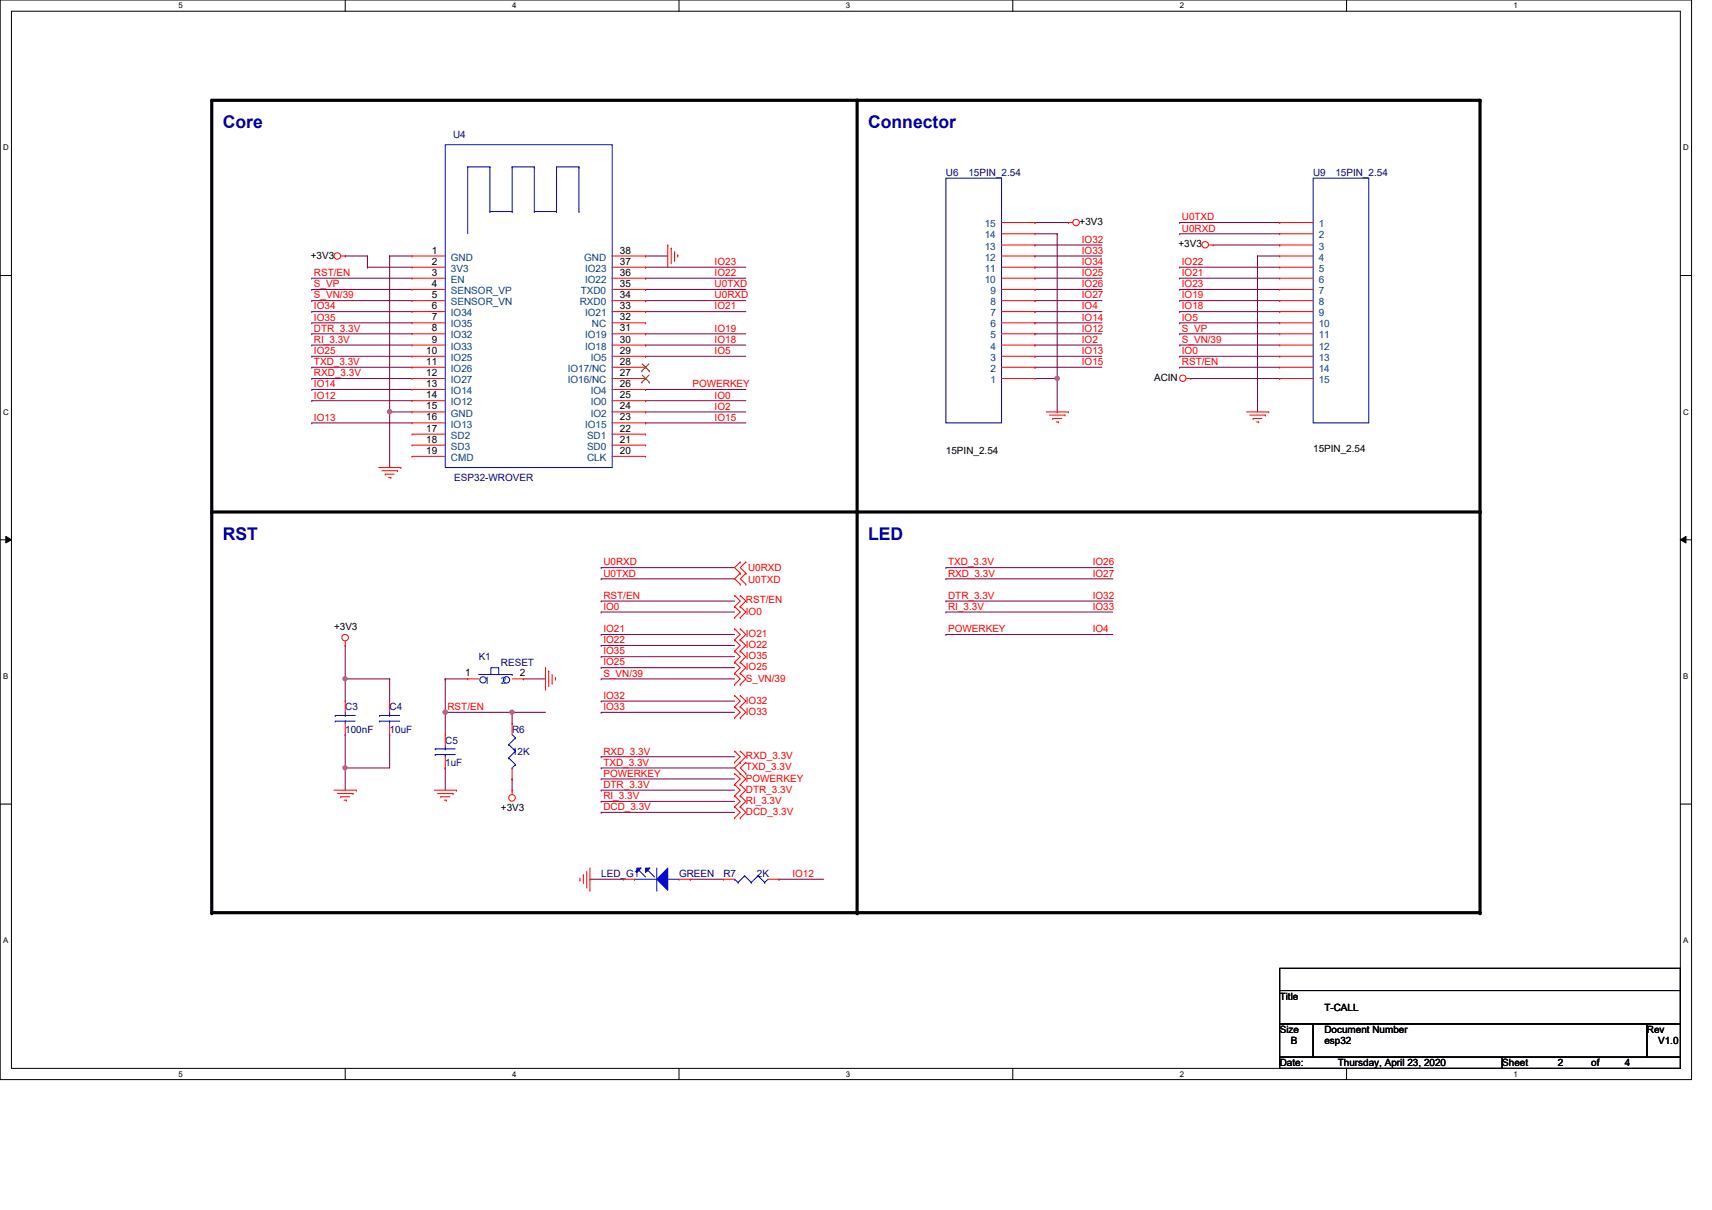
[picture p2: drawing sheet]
<svg xmlns="http://www.w3.org/2000/svg" width="297mm" height="210mm" viewBox="0 0 297 210" stroke-linecap="round" stroke-linejoin="round" font-family="sans-serif">
<path d="M0 0h293.5v187.3h-293.5zM2 1.9h289.5v183.4h-289.5z" fill="none" stroke="#000" stroke-width=".17"/>
<g fill="#fff">
<path d="M30.9 .2h.8v1.5h-.8z"/>
<path d="M30.9 185.5h.8v1.6h-.8z"/>
</g>
<path d="M59.9 0v1.9M59.9 185.3v2" fill="none" stroke="#000" stroke-width=".17"/>
<g fill="#fff">
<path d="M88.9 .2h.7v1.5h-.7z"/>
<path d="M88.9 185.5h.7v1.6h-.7z"/>
</g>
<path d="M117.8 0v1.9M117.8 185.3v2" fill="none" stroke="#000" stroke-width=".17"/>
<g fill="#fff">
<path d="M146.8 .2h.7v1.5h-.7z"/>
<path d="M146.8 185.5h.7v1.6h-.7z"/>
</g>
<path d="M175.7 0v1.9M175.7 185.3v2" fill="none" stroke="#000" stroke-width=".17"/>
<g fill="#fff">
<path d="M204.7 .2h.7v1.5h-.7z"/>
<path d="M204.7 185.5h.7v1.6h-.7z"/>
</g>
<path d="M233.6 0v1.9M233.6 185.3v2" fill="none" stroke="#000" stroke-width=".17"/>
<g fill="#fff">
<path d="M262.6 .2h.8v1.5h-.8z"/>
<path d="M262.6 185.5h.8v1.6h-.8z"/>
<path d="M.5 24.8h1v1.6h-1z"/>
<path d="M292.1 24.8h.9v1.6h-.9z"/>
<path d="M.5 70.7h1v1.5h-1z"/>
<path d="M292.1 70.7h.9v1.5h-.9z"/>
</g>
<path d="M0 47.8h2M291.5 47.8h2" fill="none" stroke="#000" stroke-width=".17"/>
<g fill="#fff">
<path d="M.5 116.5h.9v1.6h-.9z"/>
<path d="M292.1 116.5h.8v1.6h-.8z"/>
</g>
<path d="M0 93.6h2M1 93l1 .6-1 .6zM291.5 93.6l1-.6v1.2zM291.5 93.6h2" fill="none" stroke="#000" stroke-width=".17"/>
<path d="M1 93l1 .6-1 .6zM291.5 93.6l1-.6v1.2z" fill="#000"/>
<g fill="#fff">
<path d="M.5 162.4h.9v1.5h-.9z"/>
<path d="M292.1 162.4h.8v1.5h-.8z"/>
</g>
<path d="M0 139.5h2M291.5 139.5h2" fill="none" stroke="#000" stroke-width=".17"/>
<path d="M36.7 17.4h220.1v140.9h-220.1zM148.7 17.4v140.9M36.7 88.8h220.1" fill="none" stroke="#000" stroke-width=".55"/>
<g fill="#000">
<circle cx="148.7" cy="17.4" r=".28"/>
<circle cx="256.8" cy="17.4" r=".28"/>
<circle cx="36.7" cy="88.8" r=".28"/>
<circle cx="148.7" cy="88.8" r=".28"/>
<circle cx="256.8" cy="88.8" r=".28"/>
<circle cx="36.7" cy="158.3" r=".28"/>
<circle cx="148.7" cy="158.3" r=".28"/>
<circle cx="256.8" cy="158.3" r=".28"/>
</g>
<g fill="none" stroke="#7f003f" stroke-width=".17">
<path d="M54.1 48.3h.1M54.1 50.2h.1M54.1 52.2h.1M54.1 59.9h.1M54.1 54.1h.1M54.1 56h.1M54.1 57.9h.1M54.1 54.1h17.4M54.1 48.3h17.4M54.1 50.2h17.4M54.1 52.2h17.4M54.1 57.9h17.4"/>
<path d="M54.1 59.9h17.4M54.1 56h17.4M63.8 46.4h.1M63.8 46.4h7.7M67.6 44.4h.1M67.6 44.4h3.9M112 44.4h.1M112 54.1h.1M112 50.2h.1M112 52.2h.1M112 46.4h.1M112 48.3h.1"/>
<path d="M112 57.9h.1M112 59.9h.1M112 44.4h3.9M112 54.1h17.4M112 48.3h17.4M112 46.4h17.4M112 50.2h17.4M112 52.2h17.4M112 57.9h17.4M112 59.9h17.4M54.1 65.7h.1M54.1 63.7h.1"/>
<path d="M54.1 61.8h.1M54.1 73.4h.1M54.1 69.5h.1M54.1 67.6h.1M54.1 69.5h17.4M54.1 65.7h17.4M54.1 63.7h17.4M54.1 61.8h17.4M54.1 67.6h17.4M54.1 73.4h17.4M67.6 71.5h.1M67.6 71.5h3.9"/>
<path d="M112 69.5h.1M112 61.8h.1M112 71.5h.1M112 67.6h.1M112 73.4h.1M112 69.5h17.4M112 71.5h17.4M112 61.8h17.4M112 67.6h17.4M112 73.4h17.4M59.9 117.8h.1M59.9 117.8v3.8"/>
<path d="M59.9 127.4h.1M59.9 133.2h.1M59.9 127.4v5.8M67.6 127.4h.1M67.6 127.4v5.8h-7.7"/>
</g>
<circle cx="59.9" cy="117.7" r=".37" fill="#f0f"/>
<circle cx="59.9" cy="117.7" r=".37" fill="none" stroke="#f0f" stroke-width=".17"/>
<path d="M59.9 117.8h.1M59.9 112h.1M59.9 117.8h7.7M59.9 112v5.8M67.6 117.8h.1M67.6 117.8v3.8M59.9 133.2h.1M59.9 133.2v3.9" fill="none" stroke="#7f003f" stroke-width=".17"/>
<circle cx="59.9" cy="133.2" r=".37" fill="#f0f"/>
<circle cx="59.9" cy="133.2" r=".37" fill="none" stroke="#f0f" stroke-width=".17"/>
<path d="M88.9 123.6h.1M88.9 123.6v1.9" fill="none" stroke="#7f003f" stroke-width=".17"/>
<circle cx="88.8" cy="123.5" r=".37" fill="#f0f"/>
<circle cx="88.8" cy="123.5" r=".37" fill="none" stroke="#f0f" stroke-width=".17"/>
<path d="M77.3 117.8h.1M77.3 117.8v9.6M77.3 117.8h3.8M90.8 117.8h.1M90.8 117.8h3.9M77.3 123.6h.1M77.3 133.2h.1M77.3 133.2v3.9M77.3 123.6h17.4M88.9 123.6h.1" fill="none" stroke="#7f003f" stroke-width=".17"/>
<circle cx="77.3" cy="123.5" r=".37" fill="#f0f"/>
<circle cx="77.3" cy="123.5" r=".37" fill="none" stroke="#f0f" stroke-width=".17"/>
<g fill="none" stroke="#7f003f" stroke-width=".17">
<path d="M179.6 38.6h.1M179.6 38.6h5.8M67.6 44.4h.1M67.6 44.4v36.7M179.6 46.4h.1M179.6 46.4h11.6M67.6 71.5h.1M104.3 98.5h.1M104.3 98.5h23.2M104.3 112h.1M104.3 110.1h.1M104.3 113.9h.1"/>
<path d="M104.3 115.8h.1M104.3 117.8h.1M104.3 100.4h.1M104.3 106.2h.1M104.3 104.3h.1M104.3 112h23.2M104.3 110.1h23.2M104.3 113.9h23.2M104.3 115.8h23.2M104.3 117.8h23.2M104.3 100.4h23.2M104.3 106.2h23.2"/>
<path d="M104.3 104.3h23.2M88.9 135.1h.1M88.9 135.1v2M104.3 121.6h.1M104.3 123.6h.1M104.3 139h.1M104.3 137.1h.1M104.3 131.3h.1M104.3 133.2h.1M104.3 121.6h23.2M104.3 123.6h23.2M104.3 139h23.2"/>
<path d="M104.3 137.1h23.2M104.3 131.3h23.2M104.3 133.2h23.2M102.4 152.5h.1M102.4 152.5h5.8M119.8 152.5h.1M119.8 152.5h5.7M135.2 152.5h.1M135.2 152.5h7.7"/>
</g>
<circle cx="67.6" cy="71.4" r=".38" fill="#f0f"/>
<circle cx="67.6" cy="71.4" r=".38" fill="none" stroke="#f0f" stroke-width=".17"/>
<g fill="none" stroke="#7f003f" stroke-width=".17">
<path d="M183.4 40.6v25.1M204.7 48.3h.1M204.7 52.2h.1M204.7 56h.1M204.7 54.1h.1M204.7 48.3h17.3M204.7 52.2h17.3M204.7 56h17.3M204.7 54.1h17.3M218.2 44.4h.1M218.2 44.4v27.1M179.6 61.8h.1"/>
<path d="M179.6 61.8h11.6M183.4 65.7h.1"/>
</g>
<circle cx="183.4" cy="65.6" r=".37" fill="#f0f"/>
<circle cx="183.4" cy="65.6" r=".37" fill="none" stroke="#f0f" stroke-width=".17"/>
<g fill="none" stroke="#7f003f" stroke-width=".17">
<path d="M204.7 38.6h.1M204.7 38.6h17.3M59.9 44.4h.1M59.9 44.4h3.9M63.8 44.4h.1M63.8 44.4v2M179.6 42.5h.1M179.6 44.4h.1M179.6 48.3h.1M179.6 50.2h.1M179.6 52.2h.1M179.6 54.1h.1"/>
<path d="M179.6 56h.1M179.6 57.9h.1M179.6 59.9h.1M179.6 40.6h3.8M179.6 42.5h11.6M179.6 44.4h11.6M179.6 48.3h11.6M179.6 50.2h11.6M179.6 52.2h11.6M179.6 54.1h11.6M179.6 56h11.6M179.6 57.9h11.6"/>
<path d="M179.6 59.9h11.6M183.4 40.6h.1M204.7 50.2h.1M204.7 46.4h.1M204.7 40.6h.1M204.7 57.9h.1M204.7 59.9h.1M204.7 40.6h17.3M204.7 50.2h17.3M204.7 46.4h17.3M204.7 57.9h17.3M204.7 59.9h17.3"/>
<path d="M210.5 42.5h11.5M218.2 44.4h.1M218.2 44.4h3.8M222 42.5h.1M179.6 63.7h.1M179.6 63.7h11.6M179.6 65.7h3.8M183.4 65.7h.1M183.4 71.5h.1M183.4 65.7v5.8M204.7 63.7h.1M204.7 61.8h.1"/>
<path d="M204.7 63.7h17.3M204.7 61.8h17.3M206.6 65.7h15.4M222 65.7h.1M164.1 98.5h.1M164.1 98.5h29M164.1 100.4h.1M164.1 104.3h.1M164.1 106.2h.1M164.1 110.1h.1M164.1 100.4h29M164.1 104.3h29"/>
<path d="M164.1 106.2h29M164.1 110.1h29M104.3 135.1h.1M104.3 135.1h23.2M104.3 140.9h.1M104.3 140.9h23.2"/>
</g>
<g fill="none" stroke="#f00" stroke-width=".17">
<path d="M185.4 38.6h.1M185.4 38.6h.7M59.1 44.4h.8M59.9 44.4h.1M115.9 42.5h.1M115.9 42.5v3.9M116.5 43.1h.1M116.5 43.1v2.7M117 45.2h.1M117 43.6v1.6M117.6 44.2h.1M117.6 44.2v.4"/>
<path d="M209.7 42.5h.8M210.5 42.5h.1M181.5 71.5h3.9M182.1 72h2.7M182.7 72.6h.1M182.7 72.6h1.5M183.3 73.2h.3M183.6 73.2h.1M184.8 72h.1M185.4 71.5h.1M205.8 65.7h.8M206.6 65.7h.1"/>
<path d="M216.3 71.5h3.8M216.8 72h2.7M217.4 72.6h.1M217.4 72.6h1.5M218 73.2h.4M218.4 73.2h.1M219.5 72h.1M220.1 71.5h.1M65.7 81.1h3.9M66.2 81.7h2.8M66.8 82.3h.1M66.8 82.3h1.6"/>
<path d="M67.4 82.8h.4M67.8 82.8h.1M69 81.7h.1M69.6 81.1h.1M128.4 97.5h.1M128.4 99.4h.1M128.4 97.5l-.9 1 .9 .9M128.4 99.4l-.9 1 .9 .9M129.4 99.4h.1M129.4 97.5h.1M129.4 97.5l-1 1 1 .9M129.4 99.4l-1 1 1 .9"/>
<path d="M59.9 112h.1M59.9 111.2v.8M94.7 115.8h.1M94.7 115.8v3.9M95.2 116.4h.1M95.2 116.4v2.7M95.8 118.5h.1M95.8 117v1.5M96.4 117.6h.1M96.4 117.6v.4M127.5 112.9h.1M127.5 111h.1"/>
<path d="M127.5 109.1h.1M127.5 114.9h.1M127.5 116.8h.1M127.5 118.7h.1M127.5 107.1h.1M127.5 105.2h.1M127.5 103.3h.1M127.5 111l.9 1-.9 .9M127.5 109.1l.9 1-.9 .9M127.5 112.9l.9 1-.9 1M127.5 114.9l.9 .9-.9 1M127.5 116.8l.9 1-.9 .9"/>
<path d="M127.5 105.2l.9 1-.9 .9M127.5 103.3l.9 1-.9 .9M128.4 112.9h.1M128.4 111h.1M128.4 109.1h.1M128.4 114.9h.1M128.4 116.8h.1M128.4 118.7h.1M128.4 101.3h.1M128.4 107.1h.1M128.4 105.2h.1M128.4 103.3h.1"/>
<path d="M128.4 111l1 1-1 .9M128.4 109.1l1 1-1 .9M128.4 112.9l1 1-1 1M128.4 114.9l1 .9-1 1M128.4 116.8l1 1-1 .9M128.4 105.2l1 1-1 .9M128.4 103.3l1 1-1 .9M129.4 101.3h.1M58 137.1h3.8M58.5 137.7h2.8M59.1 138.2h.1M59.1 138.2h1.6"/>
<path d="M59.7 138.8h.4M60.1 138.8h.1M61.3 137.7h.1M61.8 137.1h.1M75.3 137.1h3.9M75.9 137.7h2.7M76.5 138.2h.1M76.5 138.2h1.6M77.1 138.8h.4M77.5 138.8h.1M78.6 137.7h.1M79.2 137.1h.1"/>
<path d="M88.9 137.1h.1M88.9 137.1v.7M127.5 122.6h.1M127.5 120.6h.1M127.5 124.5h.1M127.5 140h.1M127.5 138h.1M127.5 136.1h.1M127.5 134.2h.1M127.5 132.2h.1M127.5 130.3h.1M127.5 120.6l.9 1-.9 1"/>
<path d="M127.5 122.6l.9 1-.9 .9M127.5 138l.9 1-.9 1M127.5 134.2l.9 .9-.9 1M127.5 140l.9 .9-.9 1M127.5 130.3l.9 1-.9 .9M127.5 136.1l.9 1-.9 .9M128.4 122.6h.1M128.4 120.6h.1M128.4 124.5h.1M128.4 140h.1M128.4 138h.1M128.4 132.2h.1"/>
<path d="M128.4 134.2h.1M128.4 136.1h.1M128.4 130.3h.1M128.4 120.6l1 1-1 1M128.4 122.6l1 1-1 .9M128.4 138l1 1-1 1M128.4 130.3l1 1-1.9 1.9 .9 1M128.4 134.2l1 .9-1 1M128.4 140l1 .9-1 1M128.4 136.1l1 1-1 .9M129.4 134.2h.1M129.4 132.2h.1"/>
<path d="M129.4 132.2l-1 1 1 1M100.6 152.7h.1M100.6 152.3v.4M101.2 151.8h.1M101.2 151.8v1.5M101.8 153.9h.1M101.8 151.2v2.7M102.4 154.4h.1M102.4 150.6v3.8M127.5 141.9h.1M128.4 141.9h.1"/>
<circle cx="186.7" cy="38.6" r=".56"/>
<circle cx="58.5" cy="44.4" r=".56"/>
<circle cx="209.1" cy="42.5" r=".56"/>
<circle cx="205.2" cy="65.6" r=".56"/>
<circle cx="59.9" cy="110.6" r=".56"/>
<circle cx="88.8" cy="138.4" r=".57"/>
</g>
<path d="M222 168h69.5v3.8h-69.5zM222 171.8h69.5v5.8h-69.5zM222 177.6h5.8v5.8h-5.8zM227.8 177.6h57.9v5.8h-57.9zM285.7 177.6h5.8v5.8h-5.8zM222 183.4h38.6v1.9h-38.6zM260.6 183.4h30.9v1.9h-30.9z" fill="none" stroke="#000" stroke-width=".17"/>
<path d="M115.9 150.6v3.8l-1.9-1.9z" fill="#00f"/>
<path d="M115.9 150.6v3.8l-1.9-1.9z" fill="none" stroke="#00f" stroke-width=".17"/>
<path d="M112 150.6h.8l-.8 .7z" fill="#00f"/>
<path d="M112 150.6h.8l-.8 .7z" fill="none" stroke="#00f" stroke-width=".17"/>
<path d="M110.5 150.6h.7l-.7 .7z" fill="#00f"/>
<g fill="none" stroke="#00f" stroke-width=".17">
<path d="M77.3 25.1h28.9v56h-28.9zM81.1 29h.1M81.1 29v11.6M81.1 29h3.9M85 29h.1M85 36.7h.1M85 29v7.7M85 36.7h3.9M88.9 36.7h.1M88.9 29h.1M88.9 29h3.8M88.9 29v7.7"/>
<path d="M92.7 29h.1M92.7 36.7h.1M92.7 36.7h3.9M92.7 29v7.7M96.6 36.7h.1M96.6 29h.1M96.6 29h3.9M96.6 29v7.7M100.5 29h.1M100.5 36.7h.1M100.5 29v7.7M164.1 30.9h9.7v42.5h-9.7z"/>
<path d="M227.8 30.9h9.7v42.5h-9.7zM83.1 117h5.8M85.2 115.8h1.3v1.2h-1.3zM88.9 117h.1M58.2 124.1h.1M58.2 125.1h.1M58.2 124.1h3.4M58.2 125.1h3.4M59.9 125.1h.1M59.9 124.1h.1M59.9 123.6v.5M59.9 125.1v.4"/>
<path d="M65.9 124.1h.1M65.9 125.1h.1M65.9 124.1h3.4M65.9 125.1h3.4M67.6 125.1h.1M67.6 124.1h.1M67.6 123.6v.5M67.6 125.1v.4M75.5 129.9h.1M75.5 130.9h.1M75.5 129.9h3.5M75.5 130.9h3.5"/>
<path d="M77.3 130.9h.1M77.3 129.9h.1M77.3 129.4v.5M77.3 130.9v.4M88.3 129.2h.1M88.3 131.5h.1M88.3 129.2l1.1 1.1M88.3 131.5l1.1 1.1M88.9 133.2h.1M88.9 127.4l.5 .6M89.4 128h.1M89.4 130.3h.1"/>
<path d="M89.4 132.6h.1M89.4 128l-1.1 1.2M89.4 130.3l-1.1 1.2M89.4 132.6l-.5 .6M110.1 152.5h.1M110.1 152.5h3.9M110.5 150.6h.7l-.7 .7zM110.9 151h.1M110.9 151l1.1 1.1M112.4 151h.1M112.4 151l1.2 1.1M114 154.4h.1"/>
<path d="M114 150.6v3.8M115.9 152.5h1.9M117.8 152.5h.1M127.5 152.5h.1M127.5 152.5l.6 .6M128.1 153.1h.1M129.2 151.9h.1M129.2 151.9l1.1 1.2M129.2 151.9l-1.1 1.2M130.3 153.1h.1M131.5 151.9h.1M131.5 151.9l1.2 1.2"/>
<path d="M131.5 151.9l-1.2 1.2M132.7 153.1h.1M133.3 152.5l-.6 .6"/>
<circle cx="83.8" cy="117.9" r=".56"/>
<circle cx="87.9" cy="117.9" r=".56"/>
</g>
<g fill="none" stroke="#f00" stroke-width=".17">
<path d="M173.8 38.6h5.8M179.6 38.6h.1M222 38.6h.1M222 38.6h5.8M71.5 44.4h.1M71.5 46.4h.1M71.5 48.3h.1M71.5 50.2h.1M71.5 52.2h.1M71.5 54.1h.1M71.5 56h.1M71.5 57.9h.1"/>
<path d="M71.5 59.9h.1M71.5 44.4h5.8M71.5 46.4h5.8M71.5 48.3h5.8M71.5 50.2h5.8M71.5 52.2h5.8M71.5 54.1h5.8M71.5 56h5.8M71.5 57.9h5.8M71.5 59.9h5.8M106.2 44.4h5.8M106.2 46.4h5.8"/>
<path d="M106.2 48.3h5.8M106.2 50.2h5.8M106.2 52.2h5.8M106.2 54.1h5.8M106.2 56h5.8M106.2 57.9h5.8M106.2 59.9h5.8M112 44.4h.1M112 46.4h.1M112 48.3h.1M112 50.2h.1M112 52.2h.1"/>
<path d="M112 54.1h.1M112 56h.1M112 57.9h.1M112 59.9h.1M173.8 40.6h5.8M173.8 42.5h5.8M173.8 44.4h5.8M173.8 46.4h5.8M173.8 48.3h5.8M173.8 50.2h5.8M173.8 52.2h5.8M173.8 54.1h5.8"/>
<path d="M173.8 56h5.8M173.8 57.9h5.8M173.8 59.9h5.8M179.6 59.9h.1M179.6 57.9h.1M179.6 56h.1M179.6 54.1h.1M179.6 52.2h.1M179.6 50.2h.1M179.6 48.3h.1M179.6 46.4h.1M179.6 44.4h.1"/>
<path d="M179.6 42.5h.1M179.6 40.6h.1M222 40.6h.1M222 42.5h.1M222 44.4h.1M222 46.4h.1M222 48.3h.1M222 50.2h.1M222 52.2h.1M222 54.1h.1M222 56h.1M222 57.9h.1"/>
<path d="M222 59.9h.1M222 40.6h5.8M222 42.5h5.8M222 44.4h5.8M222 46.4h5.8M222 48.3h5.8M222 50.2h5.8M222 52.2h5.8M222 54.1h5.8M222 56h5.8M222 57.9h5.8M222 59.9h5.8"/>
<path d="M71.5 61.8h.1M71.5 63.7h.1M71.5 65.7h.1M71.5 67.6h.1M71.5 69.5h.1M71.5 71.5h.1M71.5 73.4h.1M71.5 75.3h.1M71.5 77.2h.1M71.5 79.2h.1M71.5 61.8h5.8M71.5 63.7h5.8"/>
<path d="M71.5 65.7h5.8M71.5 67.6h5.8M71.5 69.5h5.8M71.5 71.5h5.8M71.5 73.4h5.8M71.5 75.3h5.8M71.5 77.2h5.8M71.5 79.2h5.8M106.2 61.8h5.8M106.2 63.7h5.8M106.2 65.7h5.8M106.2 67.6h5.8"/>
<path d="M106.2 69.5h5.8M106.2 71.5h5.8M106.2 73.4h5.8M106.2 75.3h5.8M106.2 77.2h5.8M106.2 79.2h5.8M112 61.8h.1M112 63.7h.1M112 65.7h.1M112 67.6h.1M112 69.5h.1M112 71.5h.1"/>
<path d="M112 75.3h.1M112 77.2h.1M112 79.2h.1M112 73.4h.1M173.8 61.8h5.8M173.8 63.7h5.8M173.8 65.7h5.8M179.6 65.7h.1M179.6 63.7h.1M179.6 61.8h.1M222 61.8h.1M222 63.7h.1"/>
<path d="M222 65.7h.1M222 61.8h5.8M222 63.7h5.8M222 65.7h5.8M81.1 117.8h.1M81.1 117.8h2M88.9 117.8h1.9M90.8 117.8h.1M59.9 127.4h.1M59.9 121.6h.1M59.9 121.6v2M59.9 125.5v1.9"/>
<path d="M67.6 127.4h.1M67.6 121.6h.1M67.6 121.6v2M67.6 125.5v1.9M77.3 133.2h.1M77.3 127.4h.1M77.3 127.4v2M77.3 131.3v1.9M88.9 125.5h.1M88.9 135.1h.1M88.9 125.5v1.9M88.9 133.2v1.9"/>
<path d="M108.2 152.5h.1M108.2 152.5h1.9M117.8 152.5h2M119.8 152.5h.1M125.5 152.5h.1M125.5 152.5h2M133.3 152.5h1.9M135.2 152.5h.1"/>
</g>
<path d="M111.4 64.3h.1M111.4 66.3h.1M111.4 63.1l1.2 1.2M111.4 65.1l1.2 1.2M112.6 63.1l-1.2 1.2M112.6 65.1l-1.2 1.2M112.6 64.3h.1M112.6 66.3h.1" fill="none" stroke="#7f3f00" stroke-width=".17"/>
<circle cx="59.9" cy="117.7" r=".37" fill="#f0f"/>
<circle cx="59.9" cy="117.7" r=".37" fill="none" stroke="#f0f" stroke-width=".17"/>
<circle cx="59.9" cy="133.2" r=".37" fill="#f0f"/>
<circle cx="59.9" cy="133.2" r=".37" fill="none" stroke="#f0f" stroke-width=".17"/>
<circle cx="88.8" cy="123.5" r=".37" fill="#f0f"/>
<circle cx="88.8" cy="123.5" r=".37" fill="none" stroke="#f0f" stroke-width=".17"/>
<circle cx="77.3" cy="123.5" r=".37" fill="#f0f"/>
<circle cx="77.3" cy="123.5" r=".37" fill="none" stroke="#f0f" stroke-width=".17"/>
<circle cx="67.6" cy="71.4" r=".38" fill="#f0f"/>
<circle cx="67.6" cy="71.4" r=".38" fill="none" stroke="#f0f" stroke-width=".17"/>
<circle cx="183.4" cy="65.6" r=".37" fill="#f0f"/>
<circle cx="183.4" cy="65.6" r=".37" fill="none" stroke="#f0f" stroke-width=".17"/>
<g font-size="3" fill="#00007f">
<text x="38.6" y="22.1">Core</text>
<text x="150.6" y="22.1">Connector</text>
<text x="38.6" y="93.6">RST</text>
<text x="150.6" y="93.6">LED</text>
</g>
<g font-size="1.7" fill="#00007f">
<text x="78.6" y="24">U4</text>
<text x="164.1" y="30.6">U6</text>
<text x="168" y="30.6">15PIN_2.54</text>
<text x="227.8" y="30.6">U9</text>
<text x="231.7" y="30.6">15PIN_2.54</text>
<text x="78.8" y="83.5">ESP32-WROVER</text>
<text x="83.1" y="114.6">K1</text>
<text x="86.9" y="115.5">RESET</text>
<text x="59.9" y="123.2">C3</text>
<text x="67.6" y="123.2">C4</text>
<text x="59.9" y="127.1">100nF</text>
<text x="67.6" y="127.1">10uF</text>
<text x="77.3" y="129">C5</text>
<text x="88.9" y="127.1">R6</text>
<text x="88.9" y="131">12K</text>
<text x="77.3" y="132.9">1uF</text>
<text x="104.3" y="152.2">LED_G1</text>
<text x="117.8" y="152.2">GREEN</text>
<text x="125.5" y="152.2">R7</text>
<text x="131.3" y="152.2">2K</text>
</g>
<g font-size="1.7" fill="#003f7f">
<text x="170.9" y="41.4">14</text>
<text x="170.9" y="39.4">15</text>
<text x="228.8" y="39.4">1</text>
<text x="228.8" y="41.4">2</text>
<text x="78.2" y="45.2">GND</text>
<text x="78.2" y="47.2">3V3</text>
<text x="101.3" y="45.2">GND</text>
<text x="101.5" y="47.2">IO23</text>
<text x="170.9" y="47.2">11</text>
<text x="170.9" y="45.2">12</text>
<text x="170.9" y="43.3">13</text>
<text x="228.8" y="43.3">3</text>
<text x="228.8" y="45.2">4</text>
<text x="228.8" y="47.2">5</text>
<text x="78.2" y="49.1">EN</text>
<text x="78.2" y="51">SENSOR_VP</text>
<text x="78.2" y="53">SENSOR_VN</text>
<text x="100.6" y="53">RXD0</text>
<text x="100.8" y="51">TXD0</text>
<text x="101.5" y="49.1">IO22</text>
<text x="170.9" y="49.1">10</text>
<text x="171.8" y="53">8</text>
<text x="171.8" y="51">9</text>
<text x="228.8" y="49.1">6</text>
<text x="228.8" y="51">7</text>
<text x="228.8" y="53">8</text>
<text x="78.2" y="54.9">IO34</text>
<text x="78.2" y="56.8">IO35</text>
<text x="78.2" y="58.7">IO32</text>
<text x="101.5" y="54.9">IO21</text>
<text x="101.5" y="58.7">IO19</text>
<text x="102.7" y="56.8">NC</text>
<text x="171.8" y="58.7">5</text>
<text x="171.8" y="56.8">6</text>
<text x="171.8" y="54.9">7</text>
<text x="228.8" y="54.9">9</text>
<text x="228.8" y="56.8">10</text>
<text x="228.8" y="58.7">11</text>
<text x="78.2" y="60.7">IO33</text>
<text x="78.2" y="62.6">IO25</text>
<text x="78.2" y="64.5">IO26</text>
<text x="98.5" y="64.5">IO17/NC</text>
<text x="101.5" y="60.7">IO18</text>
<text x="102.5" y="62.6">IO5</text>
<text x="171.8" y="64.5">2</text>
<text x="171.8" y="62.6">3</text>
<text x="171.8" y="60.7">4</text>
<text x="228.8" y="60.7">12</text>
<text x="228.8" y="62.6">13</text>
<text x="228.8" y="64.5">14</text>
<text x="78.2" y="66.5">IO27</text>
<text x="78.2" y="68.4">IO14</text>
<text x="78.2" y="70.3">IO12</text>
<text x="98.5" y="66.5">IO16/NC</text>
<text x="102.5" y="68.4">IO4</text>
<text x="102.5" y="70.3">IO0</text>
<text x="171.8" y="66.5">1</text>
<text x="228.8" y="66.5">15</text>
<text x="78.2" y="72.3">GND</text>
<text x="78.2" y="74.2">IO13</text>
<text x="78.2" y="76.1">SD2</text>
<text x="101.5" y="74.2">IO15</text>
<text x="101.9" y="76.1">SD1</text>
<text x="102.5" y="72.3">IO2</text>
<text x="78.2" y="78">SD3</text>
<text x="78.2" y="80">CMD</text>
<text x="101.9" y="78">SD0</text>
<text x="101.9" y="80">CLK</text>
<text x="84" y="118.6">1</text>
<text x="86.9" y="118.6">2</text>
</g>
<g font-size="1.7">
<text x="187.3" y="39.1">+3V3</text>
<text x="53.9" y="44.9">+3V3</text>
<text x="74.9" y="44">1</text>
<text x="74.9" y="45.9">2</text>
<text x="74.9" y="47.8">3</text>
<text x="107.6" y="44">38</text>
<text x="107.6" y="45.9">37</text>
<text x="107.6" y="47.8">36</text>
<text x="204.5" y="42.9">+3V3</text>
<text x="74.9" y="49.8">4</text>
<text x="74.9" y="51.7">5</text>
<text x="74.9" y="53.6">6</text>
<text x="107.6" y="49.8">35</text>
<text x="107.6" y="51.7">34</text>
<text x="107.6" y="53.6">33</text>
<text x="74.9" y="55.6">7</text>
<text x="74.9" y="57.5">8</text>
<text x="74.9" y="59.4">9</text>
<text x="107.6" y="55.6">32</text>
<text x="107.6" y="57.5">31</text>
<text x="107.6" y="59.4">30</text>
<text x="74" y="61.4">10</text>
<text x="74" y="63.3">11</text>
<text x="74" y="65.2">12</text>
<text x="107.6" y="61.4">29</text>
<text x="107.6" y="63.3">28</text>
<text x="107.6" y="65.2">27</text>
<text x="74" y="67.1">13</text>
<text x="74" y="69.1">14</text>
<text x="74" y="71">15</text>
<text x="107.6" y="67.1">26</text>
<text x="107.6" y="69.1">25</text>
<text x="107.6" y="71">24</text>
<text x="200.2" y="66.1">ACIN</text>
<text x="74" y="72.9">16</text>
<text x="74" y="74.9">17</text>
<text x="74" y="76.8">18</text>
<text x="107.6" y="74.9">22</text>
<text x="107.6" y="76.8">21</text>
<text x="107.6" y="72.9">23</text>
<text x="74" y="78.7">19</text>
<text x="107.6" y="78.7">20</text>
<text x="164.1" y="78.8">15PIN_2.54</text>
<text x="227.8" y="78.4">15PIN_2.54</text>
<text x="58" y="109.3">+3V3</text>
<text x="80.7" y="117.3">1</text>
<text x="90.2" y="117.3">2</text>
<text x="86.9" y="140.6">+3V3</text>
<text x="222" y="173.4">Title</text>
<text x="222" y="179.2">Size</text>
<text x="229.8" y="179.2">Document Number</text>
<text x="229.8" y="175.3">T-CALL</text>
<text x="285.7" y="179.2">Rev</text>
<text x="222" y="185">Date:</text>
<text x="224" y="181.1">B</text>
<text x="229.8" y="181.1">esp32</text>
<text x="232.1" y="185">Thursday, April 23, 2020</text>
<text x="260.6" y="185">Sheet</text>
<text x="270.3" y="185">2</text>
<text x="276.1" y="185">of</text>
<text x="281.9" y="185">4</text>
<text x="287.7" y="181.1">V1.0</text>
</g>
<g font-size="1.7" fill="#f00">
<text x="205.1" y="40.2">U0RXD</text>
<text x="205.1" y="38.2">U0TXD</text>
<text x="54.5" y="47.9">RST/EN</text>
<text x="124" y="46">IO23</text>
<text x="124" y="47.9">IO22</text>
<text x="187.7" y="46">IO34</text>
<text x="187.7" y="42.1">IO32</text>
<text x="187.7" y="44">IO33</text>
<text x="187.7" y="47.9">IO25</text>
<text x="205.1" y="47.9">IO21</text>
<text x="205.1" y="46">IO22</text>
<text x="54.5" y="49.8">S_VP</text>
<text x="54.5" y="51.8">S_VN/39</text>
<text x="54.5" y="53.7">IO34</text>
<text x="124" y="53.7">IO21</text>
<text x="124" y="49.8">U0TXD</text>
<text x="124" y="51.8">U0RXD</text>
<text x="187.7" y="49.8">IO26</text>
<text x="187.7" y="51.8">IO27</text>
<text x="187.7" y="53.7">IO4</text>
<text x="205.1" y="51.8">IO19</text>
<text x="205.1" y="53.7">IO18</text>
<text x="205.1" y="49.8">IO23</text>
<text x="54.5" y="59.5">RI_3.3V</text>
<text x="54.5" y="55.6">IO35</text>
<text x="54.5" y="57.5">DTR_3.3V</text>
<text x="124" y="57.5">IO19</text>
<text x="124" y="59.5">IO18</text>
<text x="187.7" y="55.6">IO14</text>
<text x="187.7" y="57.5">IO12</text>
<text x="187.7" y="59.5">IO2</text>
<text x="205.1" y="55.6">IO5</text>
<text x="205.1" y="57.5">S_VP</text>
<text x="205.1" y="59.5">S_VN/39</text>
<text x="54.5" y="65.3">RXD_3.3V</text>
<text x="54.5" y="63.3">TXD_3.3V</text>
<text x="54.5" y="61.4">IO25</text>
<text x="124" y="61.4">IO5</text>
<text x="187.7" y="61.4">IO13</text>
<text x="187.7" y="63.3">IO15</text>
<text x="205.1" y="63.3">RST/EN</text>
<text x="205.1" y="61.4">IO0</text>
<text x="54.5" y="69.1">IO12</text>
<text x="54.5" y="67.2">IO14</text>
<text x="120.1" y="67.2">POWERKEY</text>
<text x="124" y="69.1">IO0</text>
<text x="124" y="71.1">IO2</text>
<text x="54.5" y="73">IO13</text>
<text x="124" y="73">IO15</text>
<text x="104.7" y="100">U0TXD</text>
<text x="104.7" y="98.1">U0RXD</text>
<text x="129.8" y="99.1">U0RXD</text>
<text x="129.8" y="101">U0TXD</text>
<text x="164.5" y="98.1">TXD_3.3V</text>
<text x="164.5" y="100">RXD_3.3V</text>
<text x="189.6" y="100">IO27</text>
<text x="189.6" y="98.1">IO26</text>
<text x="104.7" y="105.8">IO0</text>
<text x="104.7" y="103.9">RST/EN</text>
<text x="129.4" y="106.6">IO0</text>
<text x="129.4" y="104.7">RST/EN</text>
<text x="164.5" y="103.9">DTR_3.3V</text>
<text x="164.5" y="105.8">RI_3.3V</text>
<text x="189.6" y="103.9">IO32</text>
<text x="189.6" y="105.8">IO33</text>
<text x="104.7" y="111.6">IO22</text>
<text x="104.7" y="109.7">IO21</text>
<text x="104.7" y="113.5">IO35</text>
<text x="129.4" y="112.4">IO22</text>
<text x="129.4" y="110.5">IO21</text>
<text x="164.5" y="109.7">POWERKEY</text>
<text x="189.6" y="109.7">IO4</text>
<text x="104.7" y="115.4">IO25</text>
<text x="104.7" y="117.4">S_VN/39</text>
<text x="129.4" y="114.3">IO35</text>
<text x="129.4" y="116.3">IO25</text>
<text x="129.4" y="118.2">S_VN/39</text>
<text x="77.6" y="123.2">RST/EN</text>
<text x="104.7" y="121.2">IO32</text>
<text x="104.7" y="123.2">IO33</text>
<text x="129.4" y="122.1">IO32</text>
<text x="129.4" y="124">IO33</text>
<text x="104.7" y="130.9">RXD_3.3V</text>
<text x="129.4" y="131.7">RXD_3.3V</text>
<text x="104.7" y="136.7">DTR_3.3V</text>
<text x="104.7" y="132.8">TXD_3.3V</text>
<text x="104.7" y="134.7">POWERKEY</text>
<text x="129.4" y="133.6">TXD_3.3V</text>
<text x="129.4" y="135.6">POWERKEY</text>
<text x="129.4" y="137.5">DTR_3.3V</text>
<text x="104.7" y="138.6">RI_3.3V</text>
<text x="104.7" y="140.5">DCD_3.3V</text>
<text x="129.4" y="139.4">RI_3.3V</text>
<text x="129.4" y="141.4">DCD_3.3V</text>
<text x="137.5" y="152.1">IO12</text>
</g>
<g font-size="1.4">
<text x="30.9" y="1.4">5</text>
<text x="88.9" y="1.4">4</text>
<text x="146.8" y="1.4">3</text>
<text x="204.7" y="1.4">2</text>
<text x="262.6" y="1.4">1</text>
<text x=".5" y="26.1">D</text>
<text x="292.1" y="26.1">D</text>
<text x=".5" y="71.9">C</text>
<text x="292.1" y="71.9">C</text>
<text x=".5" y="117.8">B</text>
<text x="292.1" y="117.8">B</text>
<text x=".5" y="163.6">A</text>
<text x="292.1" y="163.6">A</text>
<text x="30.9" y="186.8">5</text>
<text x="88.9" y="186.8">4</text>
<text x="146.8" y="186.8">3</text>
<text x="204.7" y="186.8">2</text>
<text x="262.6" y="186.8">1</text>
</g>
</svg>
